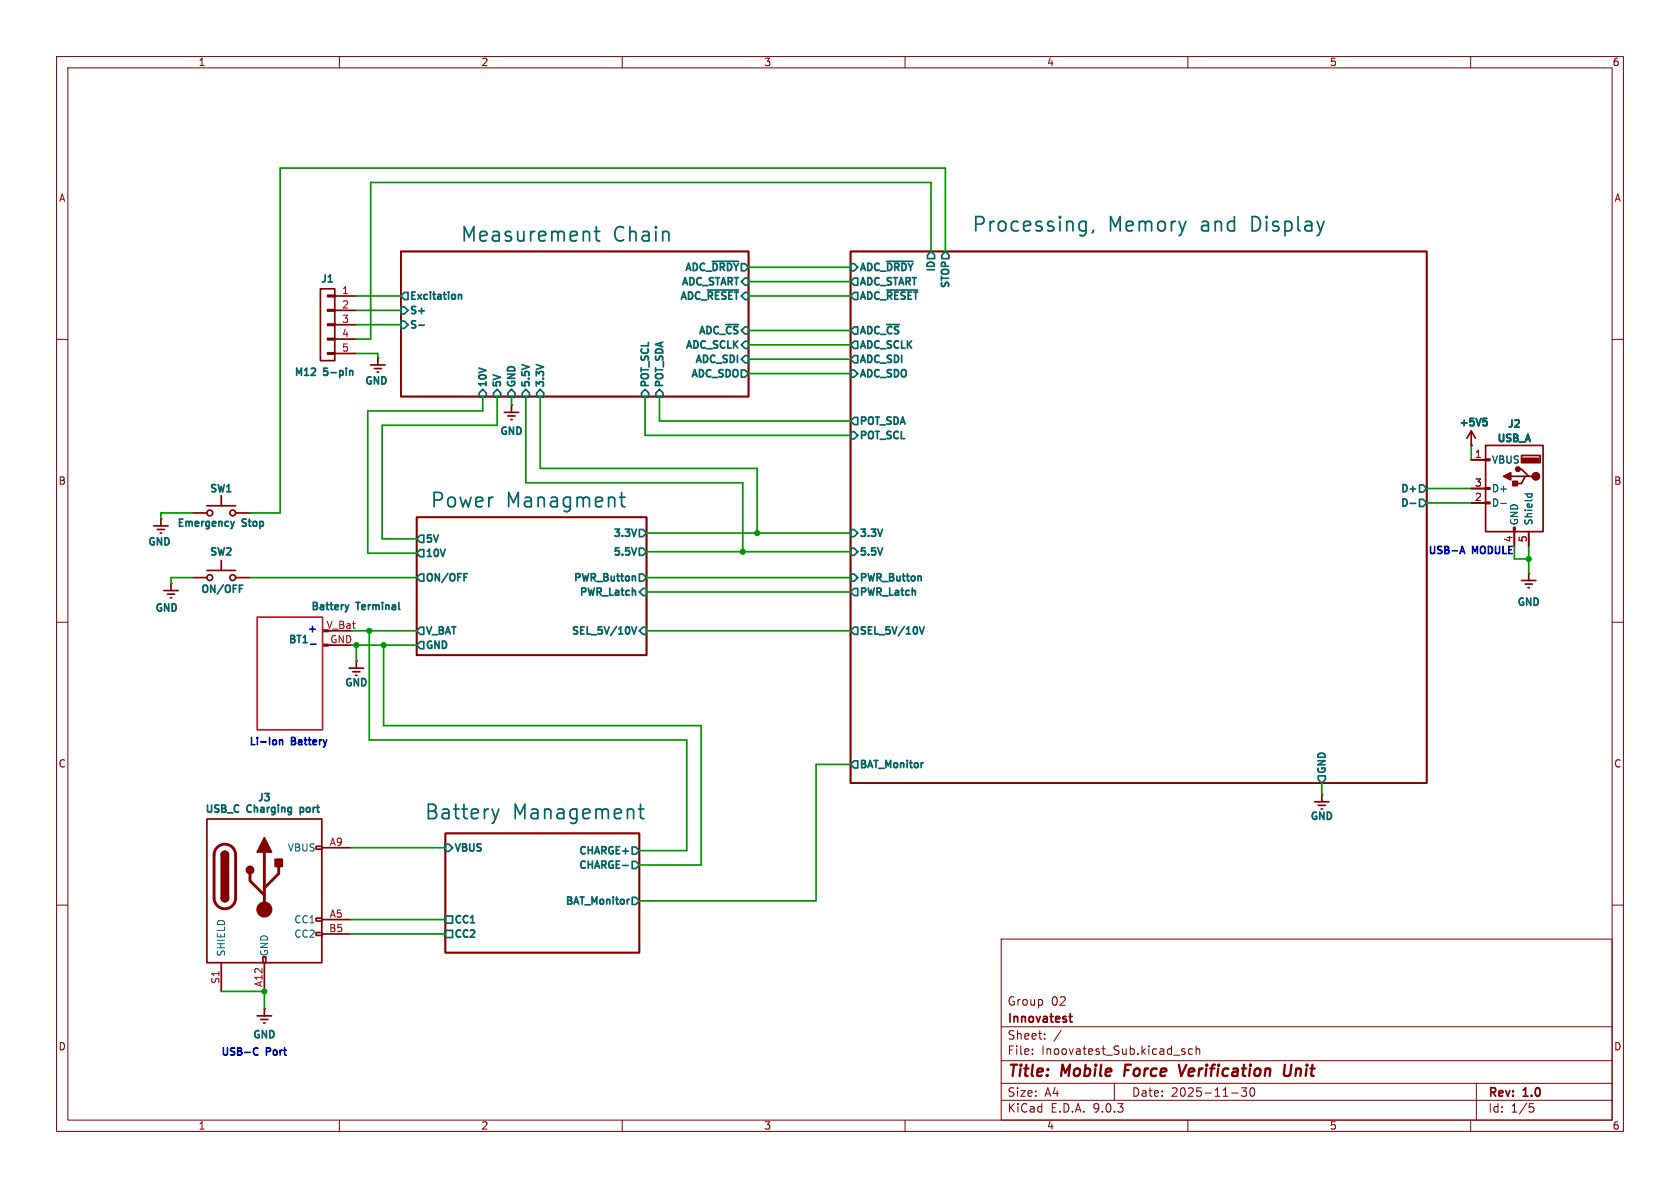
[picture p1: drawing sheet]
<svg xmlns="http://www.w3.org/2000/svg" width="297mm" height="210mm" viewBox="0 0 297 210" stroke-linecap="round" stroke-linejoin="round" font-family="sans-serif">
<g fill="none" stroke="#840000" stroke-width=".18">
<path d="M10 10h277v190h-277zM12 12h273v186h-273zM60 10v2M110 10v2M160 10v2M210 10v2M260 10v2M10 60h2M285 60h2M10 110h2M285 110h2M10 160h2"/>
<path d="M177 166h108v32h-108zM285 160h2M60 198v2M110 198v2M160 198v2M177 194.5h108M177 191.5h108M177 187.5h108M177 181.5h108M182.5 186.3v.1M182.5 185.5v.1M184.7 183.6v.1"/>
<path d="M184.7 182.8v.1M187.6 182.1l-1.3 2M197 191.5v3M209 185.8l.5 .2v.1v.2l-.5 .1M209 185.5h.5M210 198v2M210.8 185.5l-.4-.1-.3 .3v.4l.1 .2h.6M211.5 185.5l.2-.1 .3 .1 .1 .9M211.5 184.9v1.5M217.7 193.2h1.2M219.5 192.3h.9l-.5 .6 .4 .1v.7l-.2 .1h-.4l-.2-.1M221.1 192.4l.2-.1a.81 .81 0 0 1 .6 .6 .81 .81 0 0 1-.3 .8l-.1 .1a.81 .81 0 0 1-.4-1.4z"/>
<path d="M260 198v2M261 191.5v6.5M270.4 195.1h.7M270.5 195.7h.4l.3 .3-.2 .5-.5 .1"/>
</g>
<path d="M199 188.2l-.3 2M208.4 188.2l.4 2 .9-2M227.2 188.2l-.2 1.6 .1 .3a.66 .66 0 0 0 1-.3l.2-1.6" fill="none" stroke="#840000" stroke-width=".4"/>
<g fill="none" stroke="#840000" stroke-width=".3">
<path d="M56.6 51.1h2.6v12.7h-2.6zM57.9 52.2h1.3v.3h-1.3zM57.9 54.7h1.3v.3h-1.3zM57.9 57.3h1.3v.2h-1.3zM57.9 59.8h1.3v.3h-1.3zM59.2 52.3h3.8M59.2 54.9h3.8M59.2 57.4h3.8M59.2 59.9h3.8M70.9 44.5h61.4v25.6h-61.4zM150.4 44.5h101.8v93.9h-101.8zM57.9 62.4h1.3v.2h-1.3z"/>
<path d="M59.2 62.5h3.8M65.5 64.5h2.6M66.2 65.2h1.2M66.7 65.8h.2M66.8 63.2h.1M66.8 63.2v1.3M89.2 72.9h2.5M89.8 73.5h1.3M90.3 74.2h.3M90.4 71.6h.1M90.4 71.6v1.3M260.1 78.7h.1"/>
<path d="M260.1 76.2l.8 1.3M260.1 76.2l-.8 1.3M260.1 76.2v2.5M262.6 78.7h10.2v15.3h-10.2zM27.2 93h2.5M27.8 93.6h1.3M28.3 94.2h.3M28.4 91.7h.1M28.4 91.7v1.3M34 90.7h2.6M36.6 89.4h5.1M39.1 87.6v1.8"/>
<path d="M39.1 99.1v1.7M41.7 90.7h2.5M73.7 91.4h40.6v24.4h-40.6zM260.1 81.3h2.5M260.1 86.4h2.5M260.1 88.9h2.5M262.6 81.2h.8v.2h-.8zM262.6 86.2h.8v.3h-.8zM262.6 88.8h.8v.2h-.8zM267.1 84.2h2.5M267.6 93.2h.2v.8h-.2zM267.7 94v2.5"/>
<path d="M268.4 82.9h.6l1.3 1.3h.6M269 80.5h3.3v1.3h-3.3zM270.3 84.2h-.7l-.6 1.3h-1.3M270.3 94v2.5M29 104.4h2.5M29.6 105h1.3M30.1 105.7h.3M30.2 103.1h.1M30.2 103.1v1.3M34 102.1h2.6M36.6 100.8h5.1M41.7 102.1h2.5"/>
<path d="M58.4 111.5h3.8M58.4 114h3.8M61.7 118.1h2.6M62.4 118.7h1.2M62.9 119.4h.2M63 116.8h.1M63 116.8v1.3M269 102.6h2.5M269.6 103.3h1.3M270.1 103.9h.3M270.3 101.3h.1M270.3 101.3v1.3"/>
<path d="M36.6 144.8h20.3v25.4h-20.3zM39.1 151.1a.64 .64 0 0 1 .7-.6 .64 .64 0 0 1 .6 .6M39.1 158.8a.64 .64 0 0 0 .7 .6 .64 .64 0 0 0 .6-.6M55.9 149.6h1v.5h-1zM56.9 149.9h5.1M78.7 147.3h34.3v21.1h-34.3zM232.4 141.7h2.5M233 142.4h1.3M233.6 143h.2M233.7 140.5h.1M233.7 140.5v1.2M39.1 170.2v5.1"/>
<path d="M45.5 179.6h2.5M46.5 169.2h.5v1h-.5zM46.7 178.3h.1M46.7 170.2v5.1M46.7 178.3v1.3M55.9 162.3h1v.5h-1zM55.9 164.8h1v.6h-1zM56.9 162.6h5.1M56.9 165.1h5.1M189 179.7h.6M189.2 179.2v1.3l.4 .2M46.1 180.2h1.3"/>
<path d="M46.6 180.8h.3"/>
<circle cx="37.1" cy="90.7" r=".51"/>
<circle cx="41.1" cy="90.7" r=".51"/>
<circle cx="37.1" cy="102.1" r=".51"/>
<circle cx="41.1" cy="102.1" r=".51"/>
</g>
<g fill="none" stroke="#006464" stroke-width=".3">
<path d="M191 39.2l.3-.1 .7 .1M192 39.1v2.1a.69 .69 0 0 1-1.1 .3M58 49.8h.8M70.9 54.2h.6l.6 .7-.6 .6h-.6zM70.9 56.8h.6l.6 .6-.6 .6h-.6zM71.5 51.7h.6v1.3h-.6l-.6-.7zM74 57.5h1M80.4 52.2v.6M81.1 52v.9M81.1 52.2l.1-.2 .3 .1 .1 .8M103.9 40.9l.3 .4v1.3M105.1 40.9h.9"/>
<path d="M105.4 40.1v2.1l.1 .3 .5 .1M125.1 51.3h5.4M125.9 46.2h4.6M128.3 57.4h2.2M131.7 49.1h.6v1.3h-.6l-.6-.6zM150.4 58.4l.6-.6h.6v1.3h-.6zM150.4 46.6h.6l.6 .6-.6 .7h-.6zM151 49.1h.6v1.3h-.6l-.6-.6zM151 51.7h.6v1.3h-.6l-.6-.7zM156.7 57.4h2.3M156.7 46.2h4.7M156.7 51.3h5.5"/>
<path d="M164.6 44.5l.6 .6v.6h-1.2v-.6zM167.1 44.5l.7 .6v.6h-1.3v-.6zM191 40.7l.3 .1 .7-.1M193.3 40.7l-.2 .5M61.8 65.6l.2-.1 .3 .1 .1 .8M61.8 65.5v.9M85.3 68.8l.7 .7v.6h-1.3v-.6zM87.9 68.8l.6 .7v.6h-1.3v-.6zM90.4 68.8l.7 .7v.6h-1.3v-.6zM92.3 69.5l.7-.7 .6 .7v.6h-1.3zM95.5 68.8l.6 .7v.6h-1.2v-.6zM114 68.8l.7 .7v.6h-1.3v-.6z"/>
<path d="M116 69.5l.6-.7 .6 .7v.6h-1.2zM131.1 65.4h.6l.6 .6-.6 .7h-.6zM131.7 60.3h.6v1.3h-.6l-.6-.6zM131.7 62.9h.6v1.2h-.6l-.6-.6zM150.4 61l.6-.7h.6v1.3h-.6zM150.4 65.4h.6l.6 .6-.6 .7h-.6zM150.4 76.3h.6l.6 .7-.6 .6h-.6zM150.4 74.4l.6-.6h.6v1.3h-.6zM151 62.9h.6v1.2h-.6l-.6-.6zM262.2 74h.6M262.4 74.5h.3l.2 .2-.1 .5h-.4M40.8 92.2l.3 .8"/>
<path d="M41.1 93l-.3 .5M41.4 92.2l-.3 .8M74.3 94.6h.6v1.3h-.6l-.6-.6zM74.3 97.2h.6v1.2h-.6l-.6-.6zM109.5 87.9h1M109.9 87v2.2l.1 .3 .5 .1M112.5 93.5l-.4 1.3M112.5 96.8l-.4 1.3M113 93.6h.7l.6 .6-.6 .7h-.7zM113 96.9h.7l.6 .6-.6 .7h-.7zM150.4 93.6h.6l.6 .6-.6 .7h-.6zM150.4 96.9h.6l.6 .6-.6 .7h-.6z"/>
<path d="M249.3 86.4h1M249.3 89h1M251 85.7h.6l.6 .7-.6 .6h-.6zM251 88.3h.6l.6 .6-.6 .6h-.6zM42.3 104h.5M42.3 103.4h.6M53.6 113.6h.7M61 106.9l.3 .9M61.3 107.8l-.3 .4M61.6 106.9l-.3 .9M70.5 106.5v1.1l.2 .2M74.3 113.4h.6v1.3h-.6l-.6-.7z"/>
<path d="M74.3 110.9h.6v1.2h-.6l-.6-.6zM74.3 101.5h.6v1.2h-.6l-.6-.6zM82 102h.5M82 101.4h.6M111.7 110.8l.4 1.3 .4-1.3M111.8 101.8v.9M111.8 102l.2-.2 .3 .1v.8M112 104.4l.3 .2v.6M113 101.5h.7l.6 .6-.6 .6h-.7zM113.7 104h.6v1.3h-.6l-.7-.7zM113.7 110.9h.6v1.2h-.6l-.7-.6zM150.4 101.5h.6l.6 .6-.6 .6h-.6z"/>
<path d="M150.4 104.6l.6-.6h.6v1.3h-.6zM151 110.9h.6v1.2h-.6l-.6-.6zM161.8 104.4v.8M162.5 101.8l.4 .2v.7M162.5 110.8l.5 1.3 .4-1.3M151 134.5h.6v1.3h-.6l-.6-.7zM162.9 134.9v.8M163.2 134.9l-.3 .2M233 137.2h1.3v.6l-.6 .6-.7-.6zM51.4 142.7l.1 .1M51.5 142.7v1.1l-.1 .1M51.5 143.5l-.1 .1"/>
<path d="M53.1 142.7v1.3M53.1 143.5l.3 .1M53.4 142.7l-.3 .1M78.7 149.2h.7l.6 .7-.6 .6h-.7zM87 143l.6 1.7M87.6 144.7l-.4 .7M88.2 143l-.6 1.7M110.1 153h1M110.9 159v.8M111.3 159l-.4 .2M111.8 158.6h.6l.6 .7-.6 .6h-.6zM111.8 149.7h.6l.6 .7-.6 .6h-.6z"/>
<path d="M111.8 152.3h.6l.6 .6-.6 .6h-.6zM112.9 143h.9M113.2 142.2v2.1l.1 .3 .5 .1M78.7 161.9h1.3v1.3h-1.3zM78.7 164.5h1.3v1.2h-1.3z"/>
</g>
<path d="M38.4 149.8a1.9 1.9 0 0 1 2.1-.4 1.9 1.9 0 0 1 1.2 1.7v7.7a1.91 1.91 0 0 1-1.9 1.8 1.91 1.91 0 0 1-2-1.8l.1-7.8 .1-.7zM44.2 154.4v1.3l2.5 2.5M46.7 150.6v10.2M49.3 153.2v1.2l-2.6 2.6" fill="none" stroke="#840000" stroke-width=".51"/>
<g fill="#840000" stroke="#840000" stroke-width=".3">
<path d="M39.1 151.1h1.3v7.7h-1.3z"/>
<path d="M39.3 150.7a.64 .64 0 0 1 .7-.2 .64 .64 0 0 1 .4 .6h-1.3z"/>
<path d="M39.1 158.8h1.3a.64 .64 0 0 1-.6 .6 .64 .64 0 0 1-.7-.6z"/>
<path d="M46.7 148.1l1.3 2.5h-2.5z"/>
<path d="M48.6 151.9h1.3v1.3h-1.3z"/>
<path d="M57.1 113.9h.9v.3h-.9z"/>
<path d="M269.2 81h2.8v.5h-2.8z"/>
<path d="M267.5 85.1h.7v.8h-.7z"/>
<path d="M265.8 84.2l1.3-.6v1.2z"/>
<circle cx="44.2" cy="153.8" r=".63"/>
<circle cx="46.7" cy="160.8" r="1.27"/>
<circle cx="271.5" cy="84.2" r=".63"/>
<circle cx="268.4" cy="82.9" r=".38"/>
</g>
<path d="M265.3 89h1M269.6 87.3h1.2M270 87.3v.4M270.8 87.3v.4" fill="none" stroke="#006464" stroke-width=".18"/>
<g fill="none" stroke="#009600" stroke-width=".3">
<path d="M63 52.3h7.9M63 57.4h7.9M63 54.9h7.9M132.3 47.2h18.1M132.3 52.3h18.1M132.3 49.8h18.1M132.3 58.4h18.1M164.6 44.5v-12.2h-99.1v27.6h-2.5M167.1 44.5v-14.8h-117.6v61h-5.3M63 62.5h3.8v.7M85.3 70.1v2.5h-20.3v25.2h8.7M87.9 70.1v5.1h-20.3v20.1h6.1"/>
<path d="M90.4 70.1v1.5M93 70.1v15.2h38.3v12.2M95.5 70.1v12.7h38.4v11.4M114 70.1v6.9h36.4M116.6 70.1v4.3h33.8M132.3 66h18.1M132.3 63.5h18.1M132.3 61h18.1M260.1 78.7v2.6M34 90.7h-5.6v1M114.3 94.2h36.1M114.3 97.5h36.1"/>
<path d="M252.2 88.9h7.9M252.2 86.4h7.9M267.7 98.8h2.6M270.3 96.5v4.8M34 102.1h-3.8v1M44.2 102.1h29.5M62.2 114h11.5M62.2 111.5h11.5M63 114v2.8M65.3 111.5v19.3h56.1v19.6h-8.4M67.8 114v14.3h56.2v24.6h-11M114.3 102.1h36.1"/>
<path d="M114.3 111.5h36.1M114.3 104.6h36.1M150.4 135.1h-6.1v24.2h-31.3M233.7 138.4v2.1M62 149.9h16.7M39.1 175.3h7.6v3M62 162.6h16.7M62 165.1h16.7"/>
</g>
<path d="M45.5 109.1h11.5v19.9h-11.5z" fill="none" stroke="#ff123a" stroke-width=".3"/>
<path d="M258.1 97.9l.4-1.3 .4 1.3M258.2 97.5h.6M54.8 111.2h.9M54.9 113.9h1M48.8 130.9l.1 .1-.1 .6M49.4 130.9l.2-.1 .3 .1 .1 .7M49.4 130.8v.8M57.8 130.8l-.3 .8M44.9 186.2l.3 .3 .4-.1M45.6 185.4l-.4-.2-.3 .3" fill="none" stroke="#0000c2" stroke-width=".3"/>
<g fill="#009600" stroke="#009600" stroke-width=".18">
<circle cx="46.7" cy="175.3" r=".46"/>
<circle cx="63" cy="114" r=".46"/>
<circle cx="131.3" cy="97.5" r=".46"/>
<circle cx="133.9" cy="94.2" r=".46"/>
<circle cx="270.3" cy="98.8" r=".46"/>
<circle cx="65.3" cy="111.5" r=".46"/>
<circle cx="67.8" cy="114" r=".46"/>
</g>
<g font-size="3.5" fill="#006464">
<text x="171.7" y="41.1">Processing,</text>
<text x="195.9" y="41.1">Memory</text>
<text x="212.5" y="41.1">and</text>
<text x="221.7" y="41.1">Display</text>
<text x="81.3" y="42.9">Measurement</text>
<text x="108.4" y="42.9">Chain</text>
<text x="75.9" y="89.9">Power</text>
<text x="89.5" y="89.9">Managment</text>
<text x="74.9" y="145">Battery</text>
<text x="90.7" y="145">Management</text>
</g>
<g font-size="2.8" fill="#840000">
<text x="178" y="190.9">Title:</text>
<text x="187.7" y="190.9">Mobile</text>
<text x="199.6" y="190.9">Force</text>
<text x="210.1" y="190.9">Verification</text>
<text x="229.4" y="190.9">Unit</text>
</g>
<g font-size="2.1" fill="#840000">
<text x="178" y="178">Group</text>
<text x="185.8" y="178">02</text>
<text x="178" y="184">Sheet:</text>
<text x="178" y="181.2">Innovatest</text>
<text x="178" y="186.7">File:</text>
<text x="184.1" y="186.7">Inoovatest_Sub.kicad_sch</text>
<text x="178" y="196.9">KiCad</text>
<text x="178" y="194.1">Size:</text>
<text x="184.7" y="194.1">A4</text>
<text x="185.7" y="196.9">E.D.A.</text>
<text x="193.3" y="196.9">9.0.3</text>
<text x="200" y="194.1">Date:</text>
<text x="207" y="194.1">2025-11-30</text>
<text x="263" y="194.3">Rev:</text>
<text x="263" y="196.9">Id:</text>
<text x="267.1" y="196.9">1/5</text>
<text x="269.4" y="194.3">1.0</text>
</g>
<g font-size="1.8" fill="#840000">
<text x="35" y="11.9">1</text>
<text x="85" y="11.9">2</text>
<text x="135" y="11.9">3</text>
<text x="185" y="11.9">4</text>
<text x="235" y="11.9">5</text>
<text x="285" y="11.9">6</text>
<text x="10.3" y="35.9">A</text>
<text x="285.3" y="35.9">A</text>
<text x="10.3" y="85.9">B</text>
<text x="285.3" y="85.9">B</text>
<text x="10.3" y="135.9">C</text>
<text x="285.3" y="135.9">C</text>
<text x="10.3" y="185.9">D</text>
<text x="285.3" y="185.9">D</text>
<text x="35" y="199.9">1</text>
<text x="85" y="199.9">2</text>
<text x="135" y="199.9">3</text>
<text x="185" y="199.9">4</text>
<text x="235" y="199.9">5</text>
<text x="285" y="199.9">6</text>
</g>
<g font-size="1.8" fill="#006464">
<text x="56.5" y="50.4">J1</text>
<text x="72.3" y="53.4">Excitation</text>
<text x="119.9" y="53.4">ADC_~{RESET}</text>
<text x="120.1" y="50.9">ADC_START</text>
<text x="120.7" y="48.3">ADC_~{DRDY}</text>
<text x="151.8" y="50.9">ADC_START</text>
<text x="151.8" y="48.3">ADC_~{DRDY}</text>
<text x="151.8" y="53.4">ADC_~{RESET}</text>
<text x="165.7" y="48.4" transform="rotate(-90 165.7 48.4)">ID</text>
<text x="168.2" y="51.3" transform="rotate(-90 168.2 51.3)">STOP</text>
<text x="72.3" y="55.9">S+</text>
<text x="72.3" y="58.5">S-</text>
<text x="123.2" y="59.5">ADC_~{CS}</text>
<text x="151.8" y="59.5">ADC_~{CS}</text>
<text x="120.9" y="62">ADC_SCLK</text>
<text x="122.5" y="64.6">ADC_SDI</text>
<text x="151.8" y="62">ADC_SCLK</text>
<text x="151.8" y="64.6">ADC_SDI</text>
<text x="51.8" y="66.9">M12</text>
<text x="57.3" y="66.9">5-pin</text>
<text x="64.3" y="68.4">GND</text>
<text x="86.4" y="68.6" transform="rotate(-90 86.4 68.6)">10V</text>
<text x="89" y="68.6" transform="rotate(-90 89 68.6)">5V</text>
<text x="91.5" y="68.6" transform="rotate(-90 91.5 68.6)">GND</text>
<text x="94" y="68.6" transform="rotate(-90 94 68.6)">5.5V</text>
<text x="96.6" y="68.6" transform="rotate(-90 96.6 68.6)">3.3V</text>
<text x="115.1" y="68.6" transform="rotate(-90 115.1 68.6)">POT_SCL</text>
<text x="117.7" y="68.6" transform="rotate(-90 117.7 68.6)">POT_SDA</text>
<text x="121.8" y="67.1">ADC_SDO</text>
<text x="151.8" y="67.1">ADC_SDO</text>
<text x="88.2" y="77.3">GND</text>
<text x="151.8" y="75.5">POT_SDA</text>
<text x="257.7" y="75.8">+5V5</text>
<text x="266.3" y="76">J2</text>
<text x="151.8" y="78">POT_SCL</text>
<text x="263.7" y="82.1">VBUS</text>
<text x="264.5" y="78.6">USB_A</text>
<text x="36.9" y="87.4">SW1</text>
<text x="247.3" y="87.4">D+</text>
<text x="247.3" y="90">D-</text>
<text x="263.7" y="87.2">D+</text>
<text x="263.7" y="89.8">D-</text>
<text x="31.1" y="93.5">Emergency</text>
<text x="42.9" y="93.5">Stop</text>
<text x="108.1" y="95.3">3.3V</text>
<text x="151.8" y="95.3">3.3V</text>
<text x="268.6" y="93" transform="rotate(-90 268.6 93)">GND</text>
<text x="271.1" y="93" transform="rotate(-90 271.1 93)">Shield</text>
<text x="25.9" y="96.8">GND</text>
<text x="36.9" y="98.6">SW2</text>
<text x="75.1" y="96.3">5V</text>
<text x="75.1" y="98.9">10V</text>
<text x="108.1" y="98.6">5.5V</text>
<text x="151.8" y="98.6">5.5V</text>
<text x="35.3" y="105.2">ON/OFF</text>
<text x="75.1" y="103.2">ON/OFF</text>
<text x="101.1" y="103.2">PWR_Button</text>
<text x="102.1" y="105.7">PWR_Latch</text>
<text x="151.8" y="103.2">PWR_Button</text>
<text x="151.8" y="105.7">PWR_Latch</text>
<text x="268" y="107.5">GND</text>
<text x="27.2" y="108.5">GND</text>
<text x="54.8" y="108.3">Battery</text>
<text x="63.1" y="108.3">Terminal</text>
<text x="75.1" y="112.6">V_BAT</text>
<text x="100.7" y="112.6">SEL_5V/10V</text>
<text x="151.8" y="112.6">SEL_5V/10V</text>
<text x="50.8" y="114.1">BT1</text>
<text x="75.1" y="115.1">GND</text>
<text x="60.7" y="121.7">GND</text>
<text x="151.8" y="136.2">BAT_Monitor</text>
<text x="234.8" y="137" transform="rotate(-90 234.8 137)">GND</text>
<text x="45.3" y="142.1">J3</text>
<text x="36.1" y="144.1">USB_C</text>
<text x="43.7" y="144.1">Charging</text>
<text x="53.7" y="144.1">port</text>
<text x="231.4" y="145.4">GND</text>
<text x="50.8" y="150.7">VBUS</text>
<text x="80.2" y="150.9">VBUS</text>
<text x="102" y="151.5">CHARGE+</text>
<text x="102" y="154">CHARGE-</text>
<text x="99.6" y="160.3">BAT_Monitor</text>
<text x="51.9" y="163.4">CC1</text>
<text x="51.9" y="166">CC2</text>
<text x="80.2" y="163.6">CC1</text>
<text x="80.2" y="166.2">CC2</text>
<text x="40" y="169.2" transform="rotate(-90 40 169.2)">SHIELD</text>
<text x="47.6" y="169.2" transform="rotate(-90 47.6 169.2)">GND</text>
<text x="44.5" y="184">GND</text>
</g>
<g font-size="1.8" fill="#a90000">
<text x="60.4" y="52.1">1</text>
<text x="60.4" y="54.6">2</text>
<text x="60.4" y="57.2">3</text>
<text x="60.4" y="59.7">4</text>
<text x="60.4" y="62.2">5</text>
<text x="260.7" y="81">1</text>
<text x="260.7" y="86.1">3</text>
<text x="260.7" y="88.6">2</text>
<text x="267.5" y="96" transform="rotate(-90 267.5 96)">4</text>
<text x="270" y="96" transform="rotate(-90 270 96)">5</text>
<text x="57.6" y="111.3">V_Bat</text>
<text x="58.3" y="113.8">GND</text>
<text x="58.2" y="149.6">A9</text>
<text x="58.1" y="164.8">B5</text>
<text x="58.2" y="162.3">A5</text>
<text x="38.9" y="174" transform="rotate(-90 38.9 174)">S1</text>
<text x="46.5" y="174.6" transform="rotate(-90 46.5 174.6)">A12</text>
</g>
<g font-size="1.8" fill="#0000c2">
<text x="252.3" y="98.4">USB-A</text>
<text x="260.4" y="98.4">MODULE</text>
<text x="54.1" y="112.2">+</text>
<text x="43.8" y="132.2">Li-Ion</text>
<text x="51.6" y="132.2">Battery</text>
<text x="38.9" y="187">USB-C</text>
<text x="47.1" y="187">Port</text>
</g>
</svg>
